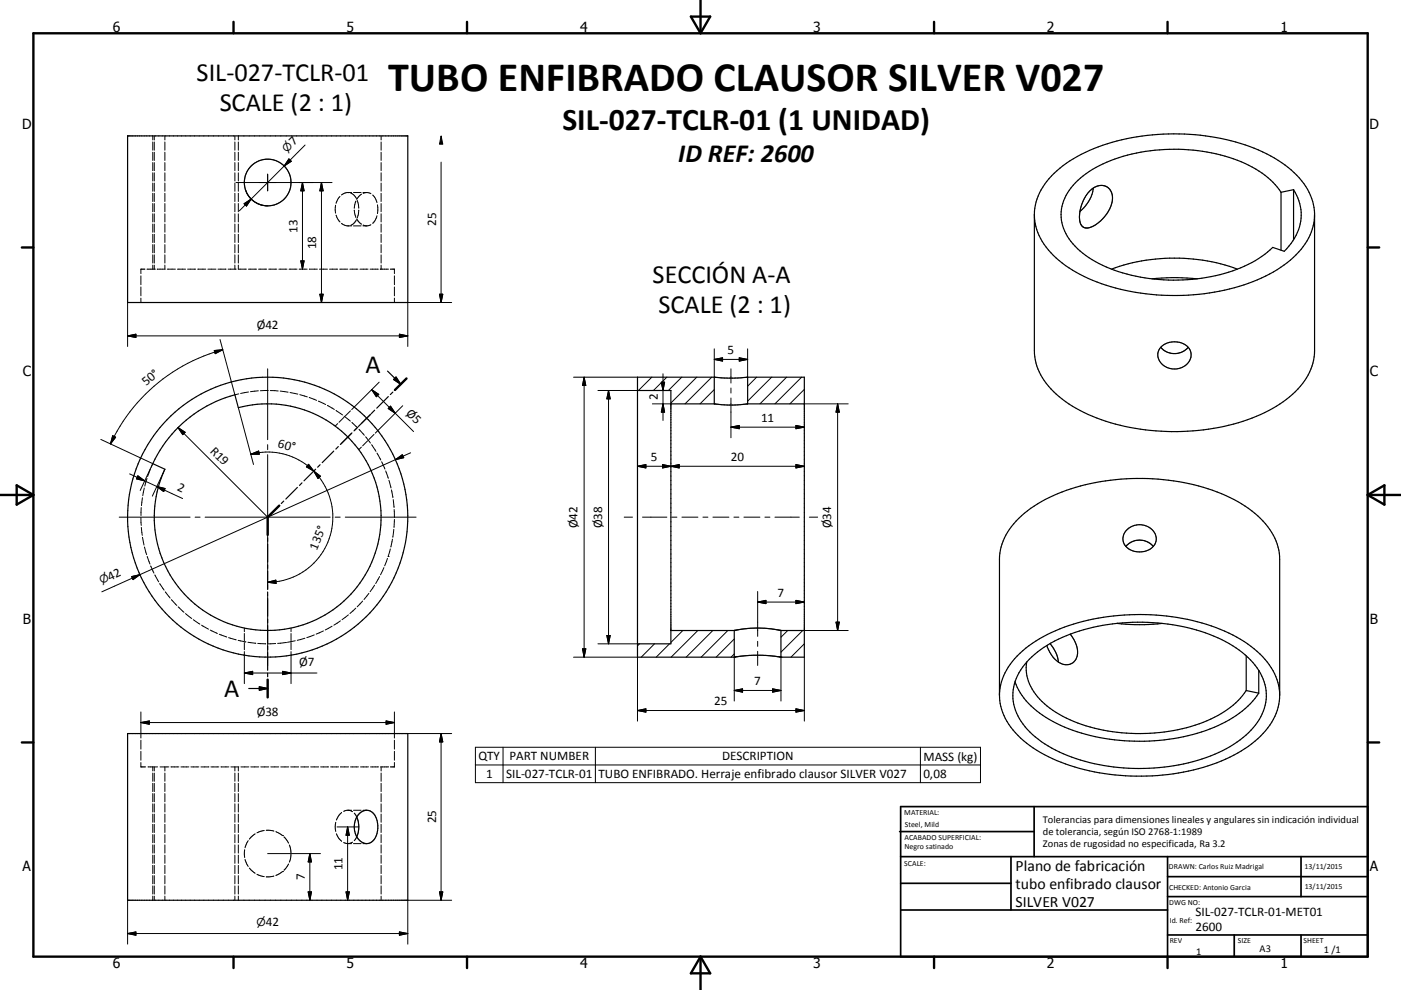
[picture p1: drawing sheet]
<svg xmlns="http://www.w3.org/2000/svg" width="420mm" height="297mm" viewBox="0 0 420 297" stroke-linecap="round" stroke-linejoin="round" font-family="sans-serif">
<g fill="none" stroke="#000" stroke-width=".36">
<path d="M38.3 40.8h84v50h-84zM316 52a47.3 47.3 0 0 1 26.4-11.2 64.3 64.3 0 0 1 39.7 6.6 23 23 0 0 1 11.7 13.9 16.5 16.5 0 0 1-6 15.9 47.8 47.8 0 0 1-25.2 10.7 66 66 0 0 1-38.7-5.6 25.4 25.4 0 0 1-13.1-13.4 15.8 15.8 0 0 1 4.4-16.1zM326.7 57.3a3.9 3.9 0 0 1 6.3-.1 7.3 7.3 0 0 1-2 8 6.9 6.9 0 0 1-5.9 3.1 3.7 3.7 0 0 1-1.4-4.3 12.3 12.3 0 0 1 3-6.7zM327.8 56.4a10.8 10.8 0 0 1-4 7.1M384.1 57.7v17.4M387.8 56.9a13.9 13.9 0 0 1-2 17.7l-.8 .8-3.4-1.2a38.4 38.4 0 0 1-22.7 9.4 51.9 51.9 0 0 1-31.5-5.7 17.2 17.2 0 0 1-9.3-12.7 14.8 14.8 0 0 1 6.7-12.5 45.5 45.5 0 0 1 27.2-7.9 46.2 46.2 0 0 1 27.3 7.8l2.3 2.1 2.5 3M387.8 56.9l-3.7 .8M387.8 56.9v15M310.1 64.4v40.8a18.2 18.2 0 0 0 7.5 13.8 51.1 51.1 0 0 0 27.4 10.1 63 63 0 0 0 37.6-7.2 22.5 22.5 0 0 0 11.2-13.9l.3-2.8v-40.8M333.3 80.8a55.2 55.2 0 0 1 37.7 0M345.3 83.6a64.1 64.1 0 0 1 13.6 0M116.2 111.3l3.9 4"/>
<path d="M116.4 119l-3.4 3.5M117.8 117.6l-.8 .8M118.7 113.1l1.4 2.2-2.1-1.4zM121.9 113.5l-3.5 3.5M191.1 117.2h10v76h-10M214.1 113.2v8M224.1 113.2v8M348 104.2a5.8 5.8 0 0 1 8.7 .7 4.3 4.3 0 0 1-4.1 5.8 4.5 4.5 0 0 1-5.3-5.4zM348 104.2a5.4 5.4 0 0 0 8.2 0M52.5 129.1a38.6 38.6 0 0 1 17.9-10.7l1.1 3.9a34 34 0 0 1 42.7 31.9 34 34 0 0 1-40.8 34.3 34 34 0 0 1-24-47.7l-3.6-1.7a38.9 38.9 0 0 1 6.7-10zM96 139.4l-.8 .8M100.1 135.3l-3.5 3.5"/>
<path d="M101.4 134l-.7 .7M105.5 129.9l-3.5 3.5M106.9 128.5l-.8 .8M111 124.4l-3.5 3.5M112.3 123.1l-.7 .7M201.1 121.2h13.1l4 .3 5.8-.3h17.1M83.7 151.7l-3.5 3.5v5.3M85.1 150.3l-.8 .8M89.2 146.2l-3.5 3.5M90.5 144.9l-.7 .7M94.6 140.8l-3.5 3.5M337.8 159a5.2 5.2 0 0 1 8.8 2.3 4.5 4.5 0 0 1-5.4 4.3 4.2 4.2 0 0 1-4.4-4.7l.4-1.2z"/>
<path d="M80.2 161.3v1.1M80.2 163.3v5.3M80.2 169.5v1M80.2 171.4v5.3M80.2 177.6v1M80.2 179.5v5.3M337.5 163.9a5.4 5.4 0 0 1 8.3 0M80.2 185.7v1.1M80.2 187.7v5.3M80.2 193.9v1M80.2 195.8v5.3M201.1 189.2h19"/>
<path d="M220.1 189.2l2.9-.5 3.5-.3 3.6 .2 4 .6M220.1 197.2l5.7-.6h3.7l4.6 .6M220.1 197.2h-29v-84h23.1l4 .2 5.8-.2h17.1v84h-7M220.1 189.2v8M220.3 197.1h.1M234.1 189.2h7M234.1 189.2v8M305 196.8a45.1 45.1 0 0 1 24.2-11.3 67.1 67.1 0 0 1 40.4 5 25.8 25.8 0 0 1 13.3 13.4 15.6 15.6 0 0 1-4.2 16.1 42.3 42.3 0 0 1-22.4 11.3 66.2 66.2 0 0 1-43.2-4.9 25.1 25.1 0 0 1-12.8-13.5 15.9 15.9 0 0 1 4.7-16.1zM307.8 198.7a13.7 13.7 0 0 0 5.4 12.5 41.5 41.5 0 0 0 24.5 8.7 49.8 49.8 0 0 0 29.4-6.4 21.5 21.5 0 0 0 6.5-6.3M308.6 197.8a42 42 0 0 1 23.5-10.4 58.6 58.6 0 0 1 36.4 5.7 20.7 20.7 0 0 1 11 13.2 15.8 15.8 0 0 1-6.8 15 47.6 47.6 0 0 1-26.7 9.1 55.2 55.2 0 0 1-32.8-7.2 19 19 0 0 1-9.5-13.6 15.3 15.3 0 0 1 4.9-11.8zM314.8 193.1l1.7 2.7 .8 2.8M320.9 190.3a7.5 7.5 0 0 1 1.7 7.4 3.8 3.8 0 0 1-6.3 .1l-1.6-2.1-.9-2"/>
<path d="M334.9 187a57.9 57.9 0 0 0 13.5 0M373.6 196.7v10.5M74.6 206.6h5.6M77.8 206.1l2.4 .5-2.4 .5zM80.2 202v1M80.2 203.9v5.3M299.6 208.6v-40.8a18.6 18.6 0 0 1 8.5-14.6 53.2 53.2 0 0 1 28-9.5 62.8 62.8 0 0 1 36.1 7.4 22.6 22.6 0 0 1 11.2 13.9l.3 2.8v40.8M304.3 204.5a22.4 22.4 0 0 0 11.4 12 60.2 60.2 0 0 0 41.9 3.9 33.9 33.9 0 0 0 19.2-11.6l.6-.8M373.6 207.2l3.8 .8M377.4 201.1v6.9M38.3 220.1h84v50h-84zM107 245.1l.4 1.4 .2 1.6-.2 1.5-.4 1.5"/>
<path d="M107.9 243.9a2.98 2.98 0 0 1 3.1-.6 2.98 2.98 0 0 1 1.9 2.4 5.7 5.7 0 0 1-2.3 7.3 4.1 4.1 0 0 1-4.4-4.5 5.8 5.8 0 0 1 1.7-4.6z"/>
<circle cx="80.3" cy="54.7" r="7"/>
<circle cx="80.2" cy="155.2" r="42"/>
</g>
<g fill="none" stroke="#000" stroke-width=".3">
<path d="M45.8 40.8v1.2M45.8 42.6v2.5M45.8 45.7v2.4M45.8 48.8v2.4M45.8 51.8v2.5M45.8 54.9v2.5M45.8 58v2.5M46.3 40.8v1.2M46.3 42.6v2.5M46.3 45.7v2.4M46.3 48.8v2.4M46.3 51.8v2.5"/>
<path d="M46.3 54.9v2.5M46.3 58v2.5M49.4 40.8v1.2M49.4 42.6v2.5M49.4 45.7v2.4M49.4 48.8v2.4M49.4 51.8v2.5M49.4 54.9v2.5M49.4 58v2.5M70.4 40.8v1.2M70.4 42.6v2.5M70.4 45.7v2.4"/>
<path d="M70.4 48.8v2.4M70.4 51.8v2.5M70.4 54.9v2.5M70.4 58v2.5M70.7 54.8h28.9M71.5 40.8v1.2M71.5 42.6v2.5M71.5 45.7v2.4M71.5 48.8v2.4M71.5 51.8v2.5M71.5 54.9v2.5M71.5 58v2.5"/>
<path d="M73.6 57.1a7 7 0 0 0 6.6 4.7M80.2 52.2v5.1M86.6 47.7l.7 .7-2.1 1.4zM90.7 54.8l.5 2.5h-1zM90.7 54.8v26M91.5 43.5l-19.7 19.8M96.4 54.8v36M96.4 54.8l.5 2.5h-1zM101.9 58.9l-1.1 2.1M104.3 57.8l-1 .2-.9 .5M104.3 57.8h.3M104.3 57.8h1.1"/>
<path d="M105.2 57.9l1 .7 .7 1M106 57.8h2.3M108.4 58.2l-1.5 1.6M108.8 57.8h1.1M109.9 57.8l1.3 .3M109.9 57.8l-1 .2M111.7 58.5l.9 1.1 .4 1.2M114.3 40.8v1.2M114.3 42.6v2.5M114.3 45.7v2.4M114.3 48.8v2.4M114.3 51.8v2.5"/>
<path d="M114.3 54.9v2.5M114.3 58v2.5M132.2 48.6v42.2M45.8 61.1v2.4M45.8 64.1v2.5M45.8 67.2v2.5M45.8 70.3v2.4M45.8 73.4v2.5M45.8 76.5v2.4M45.8 79.5v1.3M46.3 61.1v2.4M46.3 64.1v2.5"/>
<path d="M46.3 67.2v2.5M46.3 70.3v2.4M46.3 73.4v2.5M46.3 76.5v2.4M46.3 79.5v1.3M49.4 61.1v2.4M49.4 64.1v2.5M49.4 67.2v2.5M49.4 70.3v2.4M49.4 73.4v2.5M49.4 76.5v2.4M49.4 79.5v1.3"/>
<path d="M70.4 61.1v2.4M70.4 64.1v2.5M70.4 67.2v2.5M70.4 70.3v2.4M70.4 73.4v2.5M70.4 76.5v2.4M70.4 79.5v1.3M71.5 61.1v2.4M71.5 64.1v2.5M71.5 67.2v2.5M71.5 70.3v2.4M71.5 73.4v2.5"/>
<path d="M71.5 76.5v2.4M71.5 79.5v1.3h2.4M73.2 61.1l2.1-1.4-1.4 2.1zM90.2 78.3h1l-.5 2.5zM100.6 61.6v2.4M100.8 64.5l1.1 2.1M102.4 67l.9 .5 1 .3M104.3 67.8h1.1M104.6 67.7l-.3 .1M106 67.8h2.3M106.2 63l.5 2.2M106.7 60.4l-.5 2.1"/>
<path d="M106.9 65.9l-.7 1-1 .7M106.9 65.7l1.5 1.6M107.1 60.1l.5 2.4M107.6 63l-.5 2.4M108.8 67.8h1.1M108.9 67.5h.1M108.9 67.5l1 .3M111.2 67.4l-1.3 .4M113 64.7l-.4 1.2-.9 1.1M113.2 61.4v2.7M114.3 61.1v2.4M114.3 64.1v2.5"/>
<path d="M114.3 67.2v2.5M114.3 70.3v2.4M114.3 73.4v2.5M114.3 76.5v2.4M114.3 79.5v1.3M38.3 90.8v13.1M42.2 82.8v2.6M42.2 86.1v2.7M42.2 89.4v1.4M43.5 80.8h-1.3v1.3M44.1 80.8h2.4M47.1 80.8h2.4"/>
<path d="M50.1 80.8h2.5M53.2 80.8h2.4M56.2 80.8h2.5M59.3 80.8h2.4M62.3 80.8h2.4M65.4 80.8h2.4M68.4 80.8h2.4M74.5 80.8h2.4M77.5 80.8h2.4M80.5 80.8h2.5M83.6 80.8h2.4M86.6 80.8h2.5"/>
<path d="M89.7 80.8h2.4M92.7 80.8h2.5M95.8 80.8h2.4M95.9 88.3h1l-.5 2.5zM98.8 80.8h2.4M101.8 80.8h2.5M104.9 80.8h2.4M107.9 80.8h2.4M111 80.8h2.4M114 80.8h.1M114 80.8h2.4M117 80.8h1.2v1.3"/>
<path d="M118.2 82.8v2.6M118.2 86.1v2.7M118.2 89.4v1.4M131.8 88.3h1l-.6 2.5zM135.4 90.8h-13.1v13.1M38.3 100.8l2.4-.5v1zM38.3 100.8h84M64.2 105.2l2.6-.3-2.3 1.2zM66 101.9l4.4 16.5 1.2-.2M66.8 104.9a52 52 0 0 0-33.7 28.3M74.5 117.6l-2.4 .4M77.4 117.3l-2.3 .2"/>
<path d="M80.2 110.6v21.3M80.4 117.2h-2.3M81 117.2l2.4 .1M84 117.3l2.4 .4M87 117.8l2.3 .4M89.9 118.4l2.2 .7M92.7 119.3h.1M92.7 119.3l2.2 .8M111.4 116.9l12.6 12.6M111.4 116.9l2.1 1.4-.7 .7zM113.7 114.7l-8.3 8.2M119.7 100.3l2.6 .5-2.6 .5z"/>
<path d="M171.9 113.2h19.2M175.1 113.2v84M175.1 113.2l.5 2.4h-1zM179.3 117.2h11.8M182.4 117.2v76M182.4 117.2l.5 2.5h-1zM195.4 113.2l-4 4M195.6 117.2h5.5M198.3 114.7h1l-.5 2.5zM198.8 112.1v14M199.9 113.2l-4 4M204.4 113.2l-4 4"/>
<path d="M208.9 113.2l-7.8 7.7M213.4 113.2l-8 8M214.1 116.9l-4.2 4.3M214.1 107.8h10M214.1 107.8l2.5-.5v1zM214.1 104.7v8.5M219.1 110.6v4.3M219.1 116.4v1.5M219.1 119.4v11.9M221.6 107.3l2.5 .5-2.5 .5zM224.1 104.7v8.5M226.8 113.2l-2.7 2.7"/>
<path d="M231.3 113.2l-7.2 7.1M235.8 113.2l-8 8M240.3 113.2l-8 8M241.1 116.8l-4.3 4.4M30.2 131.8l15.6 7.3M33.8 130.7l.9 .5-1.6 2zM45.8 139.1l-.5 1.1M45.8 139.1l-3.8 8.1M53.4 128.3l26.8 26.9M53.4 128.3l2.1 1.4-.7 .7zM71.5 122.3l4.5 17.1M75.2 136.3a19.5 19.5 0 0 1 18.9 5"/>
<path d="M75.2 136.3l2.3-1 .2 1zM80.2 133.4v1.5M80.2 136.4v37.5M92.5 139.3l1.6 2-2.2-1.2zM95.5 120.3l2.1 1.1M98.2 121.6l2 1.2M100.7 123.1l2 1.4M101.3 127.1l-.8 .7M103.2 125.2l-1.6 1.5M103.2 124.8l1.8 1.5M105.1 123.3l-1.6 1.5M105.3 130.1l-3 3.1"/>
<path d="M105.5 126.8l1.7 1.6M107.4 128l-1 1M107.6 128.8l1.6 1.8M108.3 134.1l-.7 .8M109.6 131l1.5 1.9M109.8 125.6l-1.3 1.3M110.2 132.2l-1.5 1.6M111.4 133.4l1.3 2M111.5 123.9l-1.8 1.8M112.1 130.3l-1.5 1.6M113 135.9l1.2 2.1M114.4 138.5l1 2.2"/>
<path d="M117.1 121.9l1.4 2.1-2.1-1.4zM118.5 137.9l2.1-1.5 .4 .9zM118.5 137.9l-76.5 34.5M120.7 121.7l-8.2 8.3M123.1 135.8l-4.6 2.1M191.1 139.9h50M191.1 139.9l2.5-.5v1zM195.6 121.2h5.5M198.6 139.4l5 1v-1l-5 1zM198.8 121.2l.5 2.5h-1zM219.1 128.1l2.5-.5v1zM219.1 128.1h22"/>
<path d="M238.6 139.4l2.5 .5-2.5 .5zM238.6 127.6l2.5 .5-2.5 .5zM241.1 121.2h13.2M251.1 121.2v68M251.1 121.2l.5 2.5h-1zM35.7 155.2h21.3M38.9 142.2l4.5 2.1M41.3 142.8l2.1 1.5-2.5-.6zM42.2 155.3l.1 2.3M42.3 152.3v2.4M42.4 158.2l.3 2.4M42.7 149.3l-.3 2.4"/>
<path d="M43.3 146.4l-.5 2.3M43.4 144.3l3.6 1.7M44.1 143.5l-.7 2.3M45.1 140.7l-.9 2.3M47 146l7.7 3.6M47 146l2.5 .6-.4 .9zM49.4 140.8l-3.7 8M58.5 155.2h1.5M61.5 155.2h37.5M80.2 155.2h.1M94.1 141.3a19.5 19.5 0 0 1 4.2 21.3 19.5 19.5 0 0 1-18.1 12.1M94.1 141.3l2 1.6-.8 .6z"/>
<path d="M100.5 155.2h1.5M103.5 155.2h21.3M115.6 141.3l.8 2.2M116.6 144.1l.6 2.3M117.4 147l.4 2.3M117.9 149.9l.2 2.4M118.1 158.8l-.3 2.4M118.2 152.9v2.4M118.2 155.8l-.1 2.4M187.1 155.2h2.5M192.6 155.2h7.3M201.4 155.2h1.5"/>
<path d="M204.4 155.2h4.8M210.7 155.2h1.5M213.7 155.2h4.8M220 155.2h1.5M223 155.2h4.8M229.3 155.2h1.5M232.3 155.2h7.3M242.6 155.2h2.5M39.5 173l2.5-.6-2.1 1.5zM42 172.4l-11.5 5.2M42.7 161.2h.1M42.7 161.2l.5 2.3"/>
<path d="M43.3 164.1l.7 2.3M44.1 167l.9 2.2M45.2 169.8l1 2.1M46.4 172.5l1.2 2.1M47.9 175.1l1.3 1.9M49.6 177.6l1.4 1.8M51.4 179.9l1.6 1.7M80.2 175.4v1.5M80.2 178.4v21.2M80.2 174.7l2.5-.7 .1 1zM110.6 178l-1.5 1.9M112.3 175.5l-1.3 2"/>
<path d="M113.8 173l-1.2 2.1M115.1 170.3l-1 2.2M116.2 167.5l-.9 2.3M116.4 167h.1M117 164.7l-.6 2.3M117.7 161.8l-.5 2.3M227.2 177.5v13.4M53.4 182l1.8 1.7M55.6 184.1l1.9 1.5M57.9 185.9l2 1.4M60.4 187.6l2.1 1.2M63 189l2.2 1.1"/>
<path d="M65.7 190.3l2.3 .8M68.5 191.3l2.3 .7M71.4 192.1l2.3 .5M73.3 188.4v1.1M73.3 190.1v2.1M73.3 192.8v2.1M73.3 195.5v9.6M74.3 192.7l2.4 .3M77.3 193l2.4 .2M82.6 193.1l-2.3 .1M85.6 192.8h.1M85.6 192.8l-2.4 .2"/>
<path d="M87.3 188.4v1.1M87.3 190.1v2.1M87.3 192.8v2.1M87.3 195.5v9.6M88.5 192.2l-2.3 .5M91.4 191.5l-2.3 .6M94.2 190.5l-2.2 .8M97 189.3l-2.2 1M99.6 187.9l-2.1 1.1M102.1 186.3l-2 1.3M104.5 184.5l-2 1.4M106.7 182.5l-1.8 1.6"/>
<path d="M108.7 180.3l-1.6 1.7M171.9 197.2h19.2v19.1M174.6 194.6h1l-.5 2.6zM179.3 193.2h11.8M181.9 190.7h1l-.5 2.5zM191.7 193.2l-.6 .6M196.2 193.2l-4 4M200.7 193.2l-4 4M204.7 189.2l-3.6 3.5M209.2 189.2l-8 8M213.7 189.2l-8 8M218.2 189.2l-8 8"/>
<path d="M220.1 196.2l-.9 1M220.1 191.7l-5.4 5.5M220.1 197.2v13.1M227.2 192.4v1.5M227.2 195.4v4.2M227.2 180.6h13.9M227.2 180.6l2.4-.5v1zM234.1 197.2v13.1M236.2 189.2l-2.1 2M238.6 180.1l2.5 .5-2.5 .5zM240.7 189.2l-6.6 6.5M241.1 193.2l-4 4"/>
<path d="M241.1 197.2v19.1M241.1 189.2h13.2M250.6 186.6h1l-.5 2.6zM42.2 213.6v7.8M42.2 216.8h76M42.2 216.8l2.6-.5v1zM73.3 201.9h21.7M73.3 201.9l2.5-.5v1zM84.7 201.4l2.6 .5-2.6 .5zM115.8 216.3l2.4 .5-2.4 .5zM118.2 213.6v7.8M191.1 213.2l2.5-.5v.9z"/>
<path d="M191.1 213.2h50M220.1 207.1h14M220.1 207.1l2.5-.4v1zM231.6 206.7l2.5 .4-2.5 .6zM238.6 212.7l2.5 .5-2.5 .4zM42.2 222.1v2.6M42.2 225.4v2.7M42.2 228.8v1.3h1.5M44.4 230.1h2.8M45.8 230.1v1.2M45.8 231.9v2.5M45.8 235v2.5"/>
<path d="M45.8 238.1v2.4M46.3 230.1v1.2M46.3 231.9v2.5M46.3 235v2.5M46.3 238.1v2.4M48 230.1h2.6M49.4 230.1v1.2M49.4 231.9v2.5M49.4 235v2.5M49.4 238.1v2.4M51.2 230.1h2.4M54.2 230.1h2.4"/>
<path d="M57.2 230.1h2.4M60.2 230.1h2.4M63.2 230.1h2.4M66.2 230.1h2.4M69.2 230.1h2.4M70.4 230.1v1.2M70.4 231.9v2.5M70.4 235v2.5M70.4 238.1v2.4M71.5 230.1v1.2M71.5 231.9v2.5M71.5 235v2.5"/>
<path d="M71.5 238.1v2.4M72.2 230.1h2.4M75.2 230.1h2.4M78.2 230.1h2.4M81.2 230.1h2.4M84.2 230.1h2.4M87.2 230.1h2.3M90.2 230.1h2.3M93.1 230.1h2.4M96.1 230.1h2.4M99.1 230.1h2.4M102.1 230.1h2.4"/>
<path d="M105.1 230.1h2.4M108.1 230.1h2.4M111.1 230.1h2.4M114.1 230.1h2.4M114.3 230.1v1.2M114.3 231.9v2.5M114.3 235v2.5M114.3 238.1v2.4M118.2 222.1v2.6M118.2 225.4v2.7M118.2 228.8v1.3h-1.1M122.3 220.1h13.1"/>
<path d="M132.2 220.1v50M132.2 220.1l.6 2.5h-1zM142.5 224.2h151.5v10.6h-151.5zM142.5 229.5h151.5M150.8 224.2v10.6M178.5 224.2v10.6M275.9 224.2v10.6M45.8 241.2v2.4M45.8 244.2v2.5M45.8 247.3v2.5M45.8 250.4v2.4M45.8 253.5v2.4"/>
<path d="M45.8 256.6v2.4M45.8 259.6v2.5M46.3 241.2v2.4M46.3 244.2v2.5M46.3 247.3v2.5M46.3 250.4v2.4M46.3 253.5v2.4M46.3 256.6v2.4M46.3 259.6v2.5M49.4 241.2v2.4M49.4 244.2v2.5M49.4 247.3v2.5"/>
<path d="M49.4 250.4v2.4M49.4 253.5v2.4M49.4 256.6v2.4M49.4 259.6v2.5M70.4 241.2v2.4M70.4 244.2v2.5M70.4 247.3v2.5M70.4 250.4v2.4M70.4 253.5v2.4M70.4 256.6v2.4M70.4 259.6v2.5M71.5 241.2v2.4"/>
<path d="M71.5 244.2v2.5M71.5 247.3v2.5M71.5 250.4v2.4M71.5 253.5v2.4M71.5 256.6v2.4M71.5 259.6v2.5M73.4 254.9v2.4M73.5 257.8l.9 2.2M74.4 252.2l-.9 2.1M76.5 250.2l-1.7 1.6M79.2 249.2l-2.2 .7M79.8 249.1l2.3 .2"/>
<path d="M80.2 256.1h15.9M82.7 249.5l2 1.2M84.7 250.7h.1M85.1 251.1l1.4 1.9M86.5 259.2l-1.4 1.9M86.7 253.5l.5 2.3M87.2 256.4l-.5 2.3M92.9 256.1v14M92.9 256.1l.5 2.5h-1zM100.7 246.7l-.2 1.4 .2 1.4M100.8 250.1l.7 1.2 .9 1M101 248.1h6.6"/>
<path d="M102.4 252.3v.1M102.4 243.8l-.9 1-.7 1.2M104.2 248.1v22M104.2 248.1l.5 2.5h-1zM104.3 253.1h1.1M104.6 243.1l1.1 .4M105.4 243.1h-1.4l-1 .3M105.7 252.7h-.1a2.5 2.5 0 0 1-2.6 .1M106 243.1h2.3M106 253.1h2.3M106.2 244l.8 1.1M107 251.1l-.8 1.1"/>
<path d="M108.8 243.1h1.1M108.8 253.1h1.1M114.3 241.2v2.4M114.3 244.2v2.5M114.3 247.3v2.5M114.3 250.4v2.4M114.3 253.5v2.4M114.3 256.6v2.4M114.3 259.6v2.5M38.3 270.1v13.1M45.8 262.7v2.5M45.8 265.8v2.4"/>
<path d="M45.8 268.8v1.3M46.3 262.7v2.5M46.3 265.8v2.4M46.3 268.8v1.3M49.4 262.7v2.5M49.4 265.8v2.4M49.4 268.8v1.3M70.4 262.7v2.5M70.4 265.8v2.4M70.4 268.8v1.3M71.5 262.7v2.5M71.5 265.8v2.4"/>
<path d="M71.5 268.8v1.3M74.8 260.4l1.7 1.6M77 262.3l2.2 .7M82.1 262.8l-2.3 .3M84.7 261.5h.1M84.7 261.5l-2 1.1M92.4 267.6h1l-.5 2.5zM103.7 267.6h1l-.5 2.5zM114.3 262.7v2.5M114.3 265.8v2.4M114.3 268.8v1.3M119.7 279.6l2.6 .5-2.6 .5z"/>
<path d="M131.8 267.6h1l-.6 2.5zM135.4 270.1h-13.1v13.1M38.3 280.1h84M38.3 280.1l2.4-.5v1z"/>
</g>
<g fill="#000">
<circle cx="220.1" cy="197.2" r=".18"/>
<circle cx="220.1" cy="189.2" r=".18"/>
<circle cx="234.1" cy="189.2" r=".18"/>
<circle cx="234.1" cy="197.2" r=".18"/>
</g>
<g fill="none" stroke="#000" stroke-width=".71">
<path d="M10 10h400v277h-400zM70 6.6v3.4M140 6.6v3.4M207.1 5h5.8l-2.9 5zM210 0v10M280 6.6v3.4M350 6.6v3.4M6.6 74.2h3.4M410 74.2h3.5M121.9 113.5l-3.5 3.5M0 148.5h10M5 145.6l5 2.9-5 2.9z"/>
<path d="M83.7 151.7l-3.5 3.5v5.3M410 148.5h10.1M410 148.5l5.1-2.9v5.8zM80.2 203.9v5.3M6.6 222.7h3.4M410 222.7h3.5M70 287v3.4M140 287v3.4M210 287v10M210 287l2.9 5h-5.8zM280 287v3.4M350 287v3.4"/>
</g>
<g fill="none" stroke="#000" stroke-width=".51">
<path d="M269.7 249.5h40.3M270 242h140v45h-140zM270 257h140M303.1 257v16M310 242v15M350 257v30M390.1 257v12M270 265h33.1M270 273h80M350 269h60M350 263h60M350 280.5h60"/>
<path d="M370 280.5v6.5M390.1 280.5v6.5"/>
</g>
<path d="M118.7 113.1l1.4 2.2-2.1-1.4zM77.8 206.1l2.4 .5-2.4 .5z" fill="#000" stroke="#000" stroke-width=".36"/>
<g fill="#000" stroke="#000" stroke-width=".3">
<path d="M86.6 47.7l.7 .7-2.1 1.4zM90.7 54.8l.5 2.5h-1zM96.4 54.8l.5 2.5h-1zM132.2 40.8l.6 2.5h-1zM73.2 61.1l2.1-1.4-1.4 2.1zM90.2 78.3h1l-.5 2.5zM95.9 88.3h1l-.5 2.5zM131.8 88.3h1l-.6 2.5zM38.3 100.8l2.4-.5v1zM64.2 105.2l2.6-.3-2.3 1.2zM111.4 116.9l2.1 1.4-.7 .7zM119.7 100.3l2.6 .5-2.6 .5z"/>
<path d="M175.1 113.2l.5 2.4h-1zM182.4 117.2l.5 2.5h-1zM198.3 114.7h1l-.5 2.5zM214.1 107.8l2.5-.5v1zM221.6 107.3l2.5 .5-2.5 .5zM33.8 130.7l.9 .5-1.6 2zM53.4 128.3l2.1 1.4-.7 .7zM75.2 136.3l2.3-1 .2 1zM117.1 121.9l1.4 2.1-2.1-1.4zM118.5 137.9l2.1-1.5 .4 .9zM191.1 139.9l2.5-.5v1zM198.8 121.2l.5 2.5h-1z"/>
<path d="M201.1 139.9l2.5-.5v1zM219.1 128.1l2.5-.5v1zM238.6 127.6l2.5 .5-2.5 .5zM251.1 121.2l.5 2.5h-1zM41.3 142.8l2.1 1.5-2.5-.6zM47 146l2.5 .6-.4 .9zM92.5 139.3l1.6 2-2.2-1.2zM94.1 141.3l2 1.6-.8 .6zM198.6 139.4l2.5 .5-2.5 .5zM238.6 139.4l2.5 .5-2.5 .5zM39.5 173l2.5-.6-2.1 1.5zM80.2 174.7l2.5-.7 .1 1z"/>
<path d="M174.6 194.6h1l-.5 2.6zM181.9 190.7h1l-.5 2.5zM227.2 180.6l2.4-.5v1zM238.6 180.1l2.5 .5-2.5 .5zM250.6 186.6h1l-.5 2.6zM42.2 216.8l2.6-.5v1zM73.3 201.9l2.5-.5v1zM84.7 201.4l2.6 .5-2.6 .5zM115.8 216.3l2.4 .5-2.4 .5zM191.1 213.2l2.5-.5v.9zM220.1 207.1l2.5-.4v1zM231.6 206.7l2.5 .4-2.5 .6z"/>
<path d="M238.6 212.7l2.5 .5-2.5 .4zM132.2 220.1l.6 2.5h-1zM92.9 256.1l.5 2.5h-1zM104.2 248.1l.5 2.5h-1zM38.3 280.1l2.4-.5v1zM92.4 267.6h1l-.5 2.5zM103.7 267.6h1l-.5 2.5zM131.8 267.6h1l-.6 2.5zM119.7 279.6l2.6 .5-2.6 .5z"/>
</g>
<text font-size="12.6" x="116.3" y="27.3">TUBO ENFIBRADO CLAUSOR SILVER V027</text>
<text font-size="9.4" x="168.7" y="39">SIL-027-TCLR-01 (1 UNIDAD)</text>
<g font-size="7.9">
<text x="58.9" y="24.4">SIL-027-TCLR-01</text>
<text x="65.9" y="33.4">SCALE (2 : 1)</text>
<text x="203.4" y="48.6">ID REF: 2600</text>
<text x="195.7" y="85">SECCIÓN A-A</text>
<text x="197.4" y="94">SCALE (2 : 1)</text>
<text x="109.6" y="111.8">A</text>
<text x="67.2" y="209">A</text>
</g>
<g font-size="4.7">
<text x="304.5" y="261.2">Plano de fabricación</text>
<text x="304.5" y="266.6">tubo enfibrado clausor</text>
<text x="304.5" y="272">SILVER V027</text>
</g>
<g font-size="4.2">
<text x="33.9" y="9.6">6</text>
<text x="103.9" y="9.6">5</text>
<text x="173.9" y="9.6">4</text>
<text x="243.8" y="9.6">3</text>
<text x="313.9" y="9.6">2</text>
<text x="383.9" y="9.6">1</text>
<text x="6.7" y="38.7">D</text>
<text x="410.5" y="38.7">D</text>
<text x="6.9" y="112.9">C</text>
<text x="410.7" y="112.9">C</text>
<text x="6.9" y="187.1">B</text>
<text x="410.7" y="187.1">B</text>
<text x="6.8" y="261.4">A</text>
<text x="410.7" y="261.4">A</text>
<text x="33.9" y="290.4">6</text>
<text x="103.9" y="290.4">5</text>
<text x="173.9" y="290.4">4</text>
<text x="243.8" y="290.4">3</text>
<text x="313.9" y="290.4">2</text>
<text x="383.9" y="290.4">1</text>
</g>
<g font-size="3.9">
<text x="88.1" y="43.9" transform="rotate(-45 88.1 43.9)">7</text>
<text x="89.2" y="69.8" transform="rotate(-90 89.2 69.8)">13</text>
<text x="130.7" y="67.7" transform="rotate(-90 130.7 67.7)">25</text>
<text x="94.8" y="74.8" transform="rotate(-90 94.8 74.8)">18</text>
<text x="77" y="98.8">Ø42</text>
<text x="218.1" y="106.3">5</text>
<text x="43.8" y="115.8" transform="rotate(-40 43.8 115.8)">50°</text>
<text x="121.6" y="124.3" transform="rotate(45 121.6 124.3)">Ø5</text>
<text x="197.3" y="120.1" transform="rotate(-90 197.3 120.1)">2</text>
<text x="228.2" y="126.7">11</text>
<text x="62.8" y="135.6" transform="rotate(45 62.8 135.6)">R19</text>
<text x="83.1" y="134.1" transform="rotate(15 83.1 134.1)">60°</text>
<text x="195.2" y="138.3">5</text>
<text x="219.1" y="138.3">20</text>
<text x="52.9" y="147.1" transform="rotate(25 52.9 147.1)">2</text>
<text x="173.1" y="158.5" transform="rotate(-90 173.1 158.5)">Ø42</text>
<text x="180.5" y="158.5" transform="rotate(-90 180.5 158.5)">Ø38</text>
<text x="249.2" y="158.5" transform="rotate(-90 249.2 158.5)">Ø34</text>
<text x="95" y="165.2" transform="rotate(-67 95 165.2)">135°</text>
<text x="32.9" y="174.2" transform="rotate(-24 32.9 174.2)">42</text>
<text x="233.1" y="179.1">7</text>
<text x="89.7" y="199.9">Ø7</text>
<text x="226.1" y="205.6">7</text>
<text x="77" y="214.8">Ø38</text>
<text x="214.1" y="211.6">25</text>
<text x="143.4" y="228.1">QTY</text>
<text x="145.7" y="233.4">1</text>
<text x="151.7" y="233.4">SIL-027-TCLR-01</text>
<text x="152.7" y="228.1">PART NUMBER</text>
<text x="179.4" y="233.5">TUBO ENFIBRADO. Herraje enfibrado clausor SILVER V027</text>
<text x="216.5" y="228.1">DESCRIPTION</text>
<text x="276.9" y="228.2">MASS (kg)</text>
<text x="276.9" y="233.4">0,08</text>
<text x="130.7" y="247.1" transform="rotate(-90 130.7 247.1)">25</text>
<text x="102.7" y="261.1" transform="rotate(-90 102.7 261.1)">11</text>
<text x="91.4" y="264.1" transform="rotate(-90 91.4 264.1)">7</text>
<text x="358.4" y="274.9">SIL-027-TCLR-01-MET01</text>
<text x="79.7" y="277.9">42</text>
<text x="358.4" y="279.4">2600</text>
</g>
<g font-size="3.3">
<text x="86" y="46" transform="rotate(-45 86 46)">⌀</text>
<text x="30.4" y="175.3" transform="rotate(-24 30.4 175.3)">⌀</text>
<text x="76.9" y="277.9">⌀</text>
</g>
<g font-size="3.1">
<text x="312.7" y="246.8">Tolerancias para dimensiones lineales y angulares sin indicación individual</text>
<text x="312.7" y="250.4">de tolerancia, según ISO 2768-1:1989</text>
<text x="312.7" y="254">Zonas de rugosidad no especificada, Ra 3.2</text>
<text x="358.6" y="286.5">1</text>
<text x="377.6" y="285.6">A3</text>
<text x="396.9" y="285.9">1 /1</text>
</g>
<g font-size="2.4">
<text x="271.1" y="244.4">MATERIAL:</text>
<text x="271.2" y="252">ACABADO SUPERFICIAL:</text>
<text x="271.3" y="248">Steel, Mild</text>
<text x="271.2" y="254.7">Negro satinado</text>
<text x="271.1" y="259.7">SCALE:</text>
<text x="350.4" y="260.8">DRAWN: Carlos Ruiz Madrigal</text>
<text x="391.1" y="260.6">13/11/2015</text>
<text x="350.5" y="267">CHECKED: Antonio Garcia</text>
<text x="391.2" y="266.7">13/11/2015</text>
<text x="350.5" y="271.4">DWG NO:</text>
<text x="350.7" y="276.9">Id. Ref:</text>
<text x="350.7" y="282.8">REV</text>
<text x="371.1" y="282.9">SIZE</text>
<text x="390.8" y="283">SHEET</text>
</g>
</svg>
